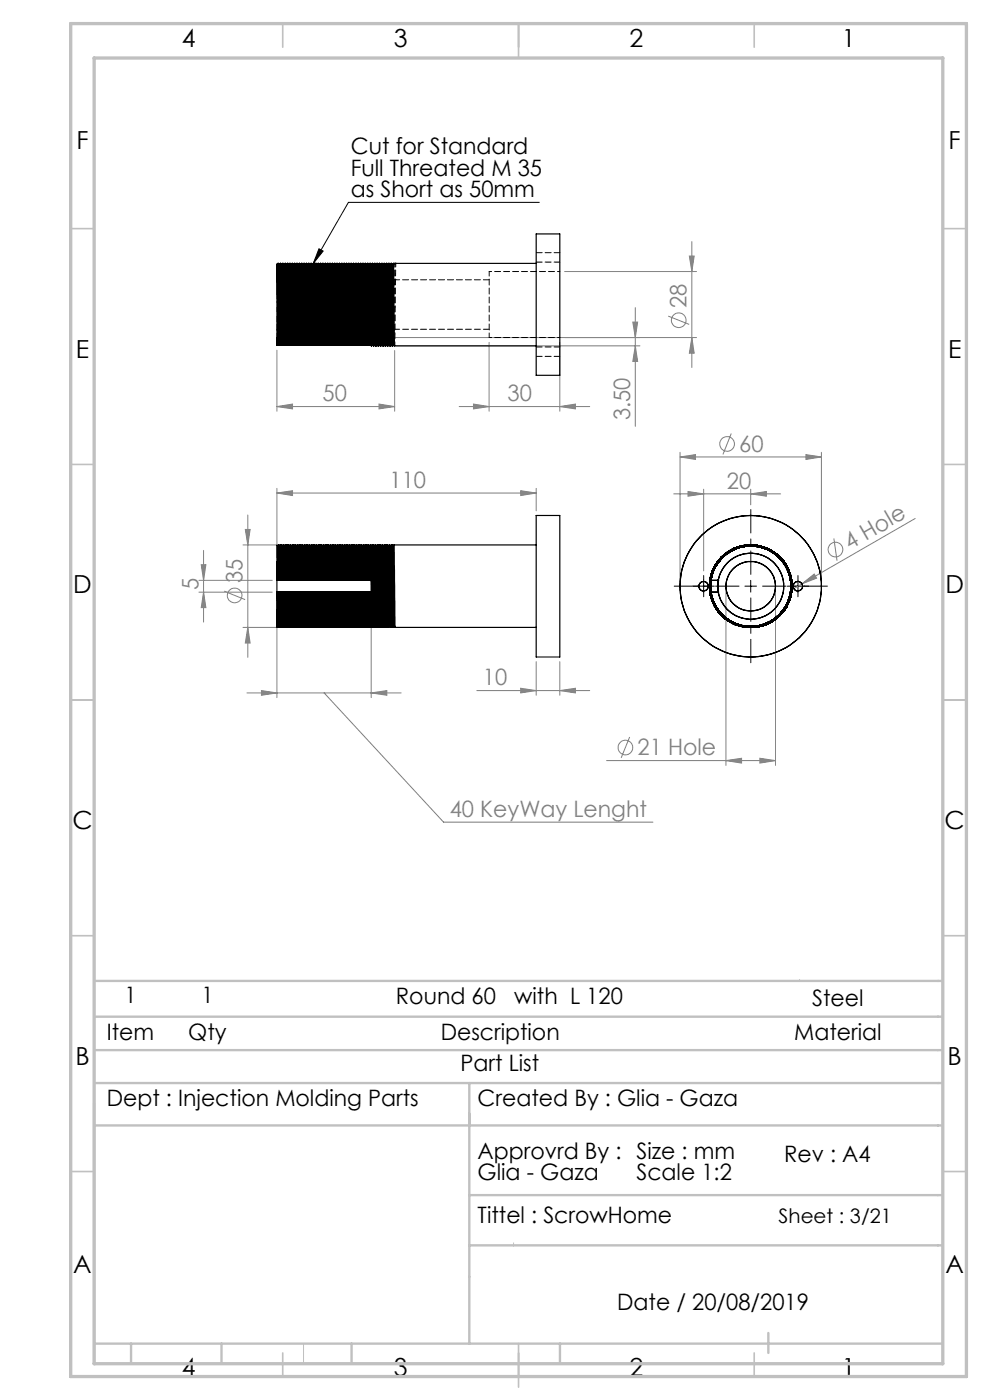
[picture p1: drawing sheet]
<svg xmlns="http://www.w3.org/2000/svg" width="210mm" height="297mm" viewBox="0 0 210 297" stroke-linecap="round" stroke-linejoin="round" font-family="sans-serif">
<g fill="none" stroke="#808080" stroke-width=".21">
<path d="M119.8 57.6h27.9M146.2 54.3h1l-.4 3.3zM146.8 51.3v26.7M58.7 74.3v12.9M79.8 71.6h67.9M79.8 73.4h55.9M83.7 74.4v12.8M103.8 72.6v14.6M118.7 72.6v14.6M134.2 68.3h1.1l-.5 3.3zM134.8 73.4l.5 3.3h-1.1zM134.8 65.3v25.1"/>
<path d="M141.7 67.1l4.5 1.7M146.8 71.6l.4 3.3h-1zM58.7 86.3l3.4-.6v1zM58.7 86.3h25M80.4 85.7l3.3 .6-3.3 .4zM97.4 86.3h27.7M100.4 85.7l3.4 .6-3.4 .4zM118.7 86.3l3.4-.6v1zM144.3 96.9l3.2-.5v1.1zM144.3 96v27.4M144.3 96.9h29.9M155.1 92l-1.7 4.4"/>
<path d="M171 96.4l3.2 .5-3.2 .6zM174.2 96v27.4M42.7 119.8h1l-.5 3.3zM43.2 116.8v15.2M51.5 115.6h31.1M52 112.3h1.1l-.5 3.3zM52.6 109.3v30.1M58.7 104.6l3.4-.5v1zM58.7 103.6v14.6M58.7 104.6h55M110.5 104.1l3.2 .5-3.2 .5zM113.7 103.6v4.8"/>
<path d="M142.9 104.8h22.7M145.9 104.3l3.4 .5-3.4 .5zM149.3 103.8v17.3M159.2 104.8l3.4-.5v1zM159.2 103.8v3.3M176.9 114.2l.7 4.8M194.1 110l-24 13.9M42.2 125.6h15.5M42.2 123.1h15.5M43.2 125.6l.5 3.3h-1zM47.6 125.4l4.4 1.8M51.5 133.1h31.3"/>
<path d="M52.6 133.1l.5 3.3h-1.1zM58.7 130.5v17.5M78.7 126.6v21.4M154 125.4v37M164.5 125.4v37M170.1 123.9l2.6-2.1 .5 .9zM170.1 123.9l-1.7 1M52.4 147h32.7M55.5 146.5l3.2 .5-3.2 .5zM68.8 147l25.3 27.4h44.4M78.7 147l3.4-.5v1zM101.1 146.5h24"/>
<path d="M110.5 146l3.2 .5-3.2 .5zM113.7 140.4v7.1M118.7 146.5l3.4-.5v1zM118.7 140.4v7.1M133.6 156.3l-1.8 4.5M128.7 161.4h35.8M154 161.4l3.3-.5v1zM161.2 160.9l3.3 .5-3.3 .5z"/>
<circle cx="144" cy="67.9" r="1.56"/>
<circle cx="154.2" cy="94.2" r="1.55"/>
<circle cx="177.2" cy="116.6" r="1.56"/>
<circle cx="49.8" cy="126.3" r="1.55"/>
<circle cx="132.7" cy="158.6" r="1.56"/>
</g>
<path d="M67.7 52.8l.8 .5-2 2.6zM114.4 42.9h-40.5l-7.4 13M148 124.4h2.5M149.3 123.1v2.5M158 124.4h2.5M159.2 123.1v2.5M168 124.4h2.5M169.3 123.1v2.5" fill="none" stroke="#000" stroke-width=".21"/>
<path d="M156.8 124.3h-13.8M159.3 121.8v-13.7M159.3 126.8v13.8M161.8 124.3h13.7" fill="none" stroke="#000" stroke-width=".21" stroke-dasharray="15.2 1.3 1.3 1.3" stroke-dashoffset="10.3"/>
<path d="M148 124.3h-1M149.3 123.1v-1M149.3 125.6v1M150.5 124.3h1M168 124.3h-1M169.3 123.1v-1M169.3 125.6v1M170.5 124.3h1" fill="none" stroke="#000" stroke-width=".21" stroke-dasharray="15.2 1.3 1.3 1.3"/>
<path d="M169.6 207.8l.2 .3M99.6 229.8v23.7M108.9 263.7v.7M64.4 285v4.3" fill="none" stroke="#c0c0c0" stroke-width=".21"/>
<g fill="none" stroke="#c0c0c0" stroke-width=".35">
<path d="M60 5v5M110 5v7.3M160 5v5M15 48.5h5M200 48.5h5M15 98.5h5M200 98.5h5M15 148.5h5M200 148.5h5M15 198.5h5M200 198.5h5M15 248.5h5"/>
<path d="M200 248.5h5M60 287v5M110 285v9.3M160 287v5"/>
</g>
<g fill="none" stroke="#c0c0c0" stroke-width=".5">
<path d="M20 215.7h180M20 208.1h180M20 229.8h180M20 234v55.3M20 238.8h180M20 222.8h180M99.6 229.8v55.2M99.6 253.5h100.4M99.6 264.2h100.4M20 285h180M27.8 285v4.3M47 285v4.3"/>
<path d="M74.6 285v4.3M118.8 285v4.3M163 282.8v4.2"/>
</g>
<path d="M15 5h190v287h-190zM20 12.3h180v277h-180z" fill="none" stroke="#c0c0c0" stroke-width=".7"/>
<path d="M67.7 52.8l.8 .5-2 2.6z" fill="#000"/>
<g fill="#808080">
<path d="M170.1 123.9l2.6-2.1 .5 .9z"/>
<path d="M118.7 146.5l3.4-.5v1zM110.5 146l3.2 .5-3.2 .5zM110.5 104.1l3.2 .5-3.2 .5zM58.7 104.6l3.4-.5v1zM80.4 85.7l3.3 .6-3.3 .4zM58.7 86.3l3.4-.6v1z"/>
<path d="M144.3 96.9l3.2-.5v1.1zM171 96.4l3.2 .5-3.2 .6zM154 161.4l3.3-.5v1zM161.2 160.9l3.3 .5-3.3 .5zM145.9 104.3l3.4 .5-3.4 .5zM159.2 104.8l3.4-.5v1zM55.5 146.5l3.2 .5-3.2 .5zM78.7 147l3.4-.5v1z"/>
<path d="M100.4 85.7l3.4 .6-3.4 .4zM118.7 86.3l3.4-.6v1z"/>
<path d="M43.2 125.6l.5 3.3h-1zM42.7 119.8h1l-.5 3.3z"/>
<path d="M134.8 73.4l.5 3.3h-1.1zM134.2 68.3h1.1l-.5 3.3z"/>
<path d="M52 112.3h1.1l-.5 3.3zM52.6 133.1l.5 3.3h-1.1z"/>
<path d="M146.2 54.3h1l-.4 3.3zM146.8 71.6l.4 3.3h-1z"/>
</g>
<g fill="none" stroke="#000" stroke-width=".25">
<path d="M58.7 56.1l.3 17M58.7 56.1v15.6M58.9 55.9l-.2 .2M58.9 55.9l.3 17.4M58.9 55.9h.2M59.1 55.9l.2 .2 .1-.2M59.1 55.9l.2 17.4M59.3 56.1l.2 17M59.4 55.9l.3 17.4M59.4 55.9h.1M59.5 55.9l.3 .2 .1-.2M59.5 55.9l.3 17.4"/>
<path d="M59.8 56.1l.2 17M59.9 55.9l.3 17.4M59.9 55.9h.1M60 55.9l.3 .2 .2-.2M60 55.9l.3 17.4 .2-.2M60.3 56.1l.2 17M60.5 55.9l.2 17.4M60.5 55.9h.1M60.5 55.9l.2 .2 .3-.2M60.5 55.9l.3 17.4 .2-.2M60.7 56.1l.3 17M61 55.9l.2 17.4"/>
<path d="M61 55.9h.1M61.1 55.9l.1 .2 .3-.2M61.1 55.9l.2 17.4M61.2 56.1l.3 17M61.5 55.9l.2 17.4M61.5 55.9h.1M61.6 55.9l.1 .2 .2-.2M61.6 55.9l.2 17.4M61.7 56.1l.3 17M61.9 55.9l.3 17.4M61.9 55.9h.2M62.1 55.9l.2 .2 .1-.2"/>
<path d="M62.1 55.9l.2 17.4M62.3 56.1l.2 17M62.4 55.9l.3 17.4M62.4 55.9h.1M62.5 55.9l.3 .2 .1-.2M62.5 55.9l.3 17.4 .2-.2M62.8 56.1l.2 17M62.9 55.9l.3 17.4M62.9 55.9h.1M63 55.9l.3 .2 .2-.2M63 55.9l.3 17.4 .2-.2M63.3 56.1l.2 17"/>
<path d="M63.5 55.9l.2 17.4M63.5 55.9h.1M63.5 55.9l.2 .2 .3-.2M63.5 55.9l.3 17.4M63.7 56.1l.3 17M64 55.9l.2 17.4M64 55.9h.1M64.1 55.9l.1 .2 .3-.2M64.1 55.9l.2 17.4 .2-.2M64.2 56.1l.3 17M64.5 55.9l.2 17.4M64.5 55.9h.1"/>
<path d="M64.6 55.9l.1 .2 .2-.2M64.6 55.9l.2 17.4M64.7 56.1l.3 17M64.9 55.9l.3 17.4M64.9 55.9h.2M65.1 55.9l.2 .2 .1-.2M65.1 55.9l.2 17.4M65.3 56.1l.2 17M65.4 55.9l.3 17.4M65.4 55.9h.1M65.5 55.9l.3 .2 .1-.2M65.5 55.9l.3 17.4"/>
<path d="M65.8 56.1l.2 17M65.9 55.9l.3 17.4M65.9 55.9h.1M66 55.9l.3 .2 .2-.2M66 55.9l.3 17.4 .2-.2M66.3 56.1l.2 17M66.5 55.9l.2 17.4M66.5 55.9h.1M66.6 55.9l.1 .2 .3-.2M66.6 55.9l.2 17.4 .2-.2M66.7 56.1l.3 17M67 55.9l.2 17.4"/>
<path d="M67 55.9h.1M67.1 55.9l.1 .2 .3-.2M67.1 55.9l.2 17.4M67.2 56.1l.3 17M67.5 55.9l.2 17.4M67.5 55.9h.1M67.6 55.9l.2 .2 .1-.2M67.6 55.9l.2 17.4M67.8 56.1l.2 17M67.9 55.9l.3 17.4M67.9 55.9h.2M68.1 55.9l.2 .2 .1-.2"/>
<path d="M68.1 55.9l.2 17.4M68.3 56.1l.2 17M68.4 55.9l.3 17.4M68.4 55.9h.1M68.5 55.9l.3 .2 .2-.2M68.5 55.9l.3 17.4 .2-.2M68.8 56.1l.2 17M69 55.9l.2 17.4M69 55.9h.1M69 55.9l.3 .2 .2-.2M69 55.9l.3 17.4M69.3 56.1l.2 17"/>
<path d="M69.5 55.9l.2 17.4M69.5 55.9h.1M69.6 55.9l.1 .2 .3-.2M69.6 55.9l.2 17.4 .2-.2M69.7 56.1l.3 17M70 55.9l.2 17.4M70 55.9h.1M70.1 55.9l.1 .2 .2-.2M70.1 55.9l.2 17.4 .2-.2M70.2 56.1l.3 17M70.4 55.9l.3 17.4M70.4 55.9h.2"/>
<path d="M70.6 55.9l.2 .2 .1-.2M70.6 55.9l.2 17.4M70.8 56.1l.2 17M70.9 55.9l.3 17.4M70.9 55.9h.1M71 55.9l.3 .2 .1-.2M71 55.9l.3 17.4M71.3 56.1l.2 17M71.4 55.9l.3 17.4M71.4 55.9h.1M71.5 55.9l.3 .2 .2-.2M71.5 55.9l.3 17.4"/>
<path d="M71.8 56.1l.2 17M72 55.9l.2 17.4M72 55.9h.1M72 55.9l.2 .2 .3-.2M72 55.9l.3 17.4 .2-.2M72.2 56.1l.3 17M72.5 55.9l.2 17.4M72.5 55.9h.1M72.6 55.9l.1 .2 .3-.2M72.6 55.9l.2 17.4 .2-.2M72.7 56.1l.3 17M73 55.9l.2 17.4"/>
<path d="M73 55.9h.1M73.1 55.9l.1 .2 .2-.2M73.1 55.9l.2 17.4M73.2 56.1l.3 17M73.4 55.9l.3 17.4M73.4 55.9h.2M73.6 55.9l.2 .2 .1-.2M73.6 55.9l.2 17.4M73.8 56.1l.2 17M73.9 55.9l.3 17.4M73.9 55.9h.1M74 55.9l.3 .2 .1-.2"/>
<path d="M74 55.9l.3 17.4M74.3 56.1l.2 17M74.4 55.9l.3 17.4M74.4 55.9h.1M74.5 55.9l.3 .2 .2-.2M74.5 55.9l.3 17.4 .2-.2M74.8 56.1l.2 17M75 55.9l.2 17.4M75 55.9h.1M75 55.9l.2 .2 .3-.2M75 55.9l.3 17.4M75.2 56.1l.3 17"/>
<path d="M75.5 55.9l.2 17.4M75.5 55.9h.1M75.6 55.9l.1 .2 .3-.2M75.6 55.9l.2 17.4 .2-.2M75.7 56.1l.3 17M76 55.9l.2 17.4M76 55.9h.1M76.1 55.9l.1 .2 .2-.2M76.1 55.9l.2 17.4M76.2 56.1l.3 17M76.4 55.9l.3 17.4M76.4 55.9h.2"/>
<path d="M76.6 55.9l.2 .2 .1-.2M76.6 55.9l.2 17.4M76.8 56.1l.2 17M76.9 55.9l.3 17.4M76.9 55.9h.1M77 55.9l.3 .2 .1-.2M77 55.9l.3 17.4M77.3 56.1l.2 17M77.4 55.9l.3 17.4M77.4 55.9h.1M77.5 55.9l.3 .2 .2-.2M77.5 55.9l.3 17.4 .2-.2"/>
<path d="M77.8 56.1l.2 17M78 55.9l.2 17.4M78 55.9h.1M78 55.9l.2 .2 .3-.2M78.1 55.9l.2 17.4 .2-.2M78.2 56.1l.3 17M78.5 55.9l.2 17.4M78.5 55.9h.1M78.6 55.9l.1 .2 .3-.2M78.6 55.9l.2 17.5M78.7 56.1l.3 17.1M79 55.9l.2 17.5"/>
<path d="M79 55.9h.1M79.1 55.9l.2 .2M79.1 55.9l.2 17.5M79.3 56.1l.2 17.1M79.4 55.9l-.2 .2M79.4 55.9l.3 17.5M79.4 55.9h.2M79.6 55.9l.2 .2 .1-.2M79.6 55.9l.2 17.5M79.8 56.1l.2 17.1M79.9 55.9l.3 17.5M79.9 55.9h.1"/>
<path d="M80 55.9l.3 .2 .1-.2M80 55.9l.3 17.5M80.3 56.1l.2 17.1M80.4 55.9l.3 17.5M80.5 55.9h.1M80.5 55.9l.3 .2 .2-.2M80.5 55.9l.3 17.5M80.8 56.1l.2 17.1M81 55.9l.2 17.5M81 55.9h.1M81.1 55.9l.1 .2 .3-.2M81.1 55.9l.2 17.5"/>
<path d="M81.2 56.1l.3 17.1M81.5 55.9l.2 17.5M81.5 55.9h.1M81.6 55.9l.1 .2 .3-.2M81.6 55.9l.2 17.5M81.7 56.1l.3 17.1M82 55.9l.2 17.5M82 55.9h.1M82.1 55.9l.2 .2 .1-.2M82.1 55.9l.2 17.5M82.3 56.1l.2 17.1M82.4 55.9l.3 17.5"/>
<path d="M82.4 55.9h.1M82.5 55.9l.3 .2 .1-.2M82.5 55.9l.3 17.5M82.8 56.1l.2 17.1M82.9 55.9l.3 17.5M82.9 55.9h.1M83 55.9l.3 .2 .2-.2M83 55.9l.3 17.5M83.3 56.1l.2 17.1M83.5 55.9l.2 17.5M83.5 55.9h30.2M113.7 49.6h5v30h-5z"/>
<path d="M58.7 71.7l.1 1.6M58.7 71.7v1.6M59 73.1l.2 .2M59 73.1l-.3 .2M59 73.1l-.2 .2M59.2 73.3h.1M59.5 73.1l.2 .2M59.5 73.1l-.2 .2M59.7 73.3h.1M60 73.1l.2 .2M60 73.1l-.2 .2M60.5 73.1l.2 .2"/>
<path d="M60.5 73.1l-.3 .2M61 73.1l.2 .2M61 73.1l-.3 .2M61.2 73.3h.1M61.5 73.1l.2 .2M61.5 73.1l-.2 .2M61.7 73.3h.1M62 73.1l.2 .2M62 73.1l-.2 .2M62.2 73.3h.1M62.5 73.1l.2 .2M62.5 73.1l-.2 .2"/>
<path d="M63 73.1l.2 .2M63 73.1l-.3 .2M63.5 73.1l.2 .2M63.5 73.1l-.3 .2M63.7 73.3h.1M64 73.1l.2 .2M64 73.1l-.2 .2M64.5 73.1l.2 .2M64.5 73.1l-.3 .2M64.7 73.3h.1M65 73.1l.2 .2M65 73.1l-.2 .2"/>
<path d="M65.2 73.3h.1M65.5 73.1l.2 .2M65.5 73.1l-.2 .2M65.7 73.3h.1M66 73.1l.2 .2M66 73.1l-.2 .2M66.5 73.1l.2 .2M66.5 73.1l-.3 .2M67 73.1l.2 .2M67 73.1l-.3 .2M67.2 73.3h.1M67.5 73.1l.2 .2"/>
<path d="M67.5 73.1l-.2 .2M67.7 73.3h.1M68 73.1l.2 .2M68 73.1l-.2 .2M68.2 73.3h.1M68.5 73.1l.2 .2M68.5 73.1l-.2 .2M69 73.1l.2 .2M69 73.1l-.3 .2M69.2 73.3h.1M69.5 73.1l.2 .2M69.5 73.1l-.2 .2"/>
<path d="M70 73.1l.2 .2M70 73.1l-.3 .2M70.5 73.1l.2 .2M70.5 73.1l-.3 .2M70.7 73.3h.1M71 73.1l.2 .2M71 73.1l-.2 .2M71.2 73.3h.1M71.5 73.1l.2 .2M71.5 73.1l-.2 .2M71.7 73.3h.1M72 73.1l.2 .2"/>
<path d="M72 73.1l-.2 .2M72.5 73.1l.2 .2M72.5 73.1l-.3 .2M73 73.1l.2 .2M73 73.1l-.3 .2M73.2 73.3h.1M73.5 73.1l.2 .2M73.5 73.1l-.2 .2M73.7 73.3h.1M74 73.1l.2 .2M74 73.1l-.2 .2M74.2 73.3h.1"/>
<path d="M74.5 73.1l.2 .2M74.5 73.1l-.2 .2M75 73.1l.2 .2M75 73.1l-.3 .2M75.2 73.3h.1M75.5 73.1l.2 .2M75.5 73.1l-.2 .2M76 73.1l.2 .2M76 73.1l-.3 .2M76.2 73.3h.1M76.5 73.1l.2 .2M76.5 73.1l-.2 .2"/>
<path d="M76.7 73.3h.1M77 73.1l.2 .2M77 73.1l-.2 .2M77.2 73.3h.1M77.5 73.1l.2 .2M77.5 73.1l-.2 .2M78 73.1l.2 .2M78 73.1l-.3 .2M78.5 73.1l.2 .2M78.5 73.1l-.3 .2M78.7 73.3l.1 .1M79 73.2l.2 .2"/>
<path d="M79 73.2l-.2 .2M79.2 73.4h.1M79.5 73.2l.2 .2M79.5 73.2l-.2 .2M79.7 73.4h.1M80 73.2l.2 .2M80 73.2l-.2 .2M80.2 73.4h.1M80.5 73.2l.2 .2M80.5 73.2l-.2 .2M80.7 73.4h.1M81 73.2l.2 .2"/>
<path d="M81 73.2l-.2 .2M81.2 73.4h.1M81.5 73.2l.2 .2M81.5 73.2l-.2 .2M81.7 73.4h.1M82 73.2l.2 .2M82 73.2l-.2 .2M82.2 73.4h.1M82.5 73.2l.2 .2M82.5 73.2l-.2 .2M82.7 73.4h.1M83 73.2l.2 .2"/>
<path d="M83 73.2l-.2 .2M83.2 73.4h.1M83.5 73.2l.2 .2M83.5 73.2l-.2 .2M83.7 73.4h30M58.7 119.2l.1 3.9M58.7 119.2v3.9M58.9 115.8l-.2-.1v3.5M58.9 115.8l.1 7.3M59.1 115.6l-.2 .2M59.1 115.6l.1 7.5M59.1 115.6h.1"/>
<path d="M59.2 115.6l.2 .2M59.2 115.6l.1 7.5M59.4 115.8l.1 7.3M59.6 115.6l-.2 .2M59.6 115.6l.1 7.5M59.6 115.6h.1M59.7 115.6l.2 .2M59.7 115.6l.1 7.5M59.9 115.8l.1 7.3M60.1 115.6l-.2 .2M60.1 115.6l.1 7.5M60.1 115.6h.1"/>
<path d="M60.2 115.6l.2 .2M60.2 115.6l.1 7.5M60.4 115.8l.1 7.3M60.6 115.6l-.2 .2M60.6 115.6l.1 7.5M60.6 115.6h.1M60.7 115.6l.2 .2M60.7 115.6l.1 7.5M60.9 115.8l.1 7.3M61.1 115.6l-.2 .2M61.1 115.6l.1 7.5M61.1 115.6h.1"/>
<path d="M61.2 115.6l.2 .2M61.2 115.6l.1 7.5M61.4 115.8l.1 7.3M61.6 115.6l-.2 .2M61.6 115.6l.1 7.5M61.6 115.6h.1M61.7 115.6l.2 .2M61.7 115.6l.1 7.5M61.9 115.8l.1 7.3M62.1 115.6l.3 .2M62.1 115.6l-.2 .2M62.1 115.6l.1 7.5"/>
<path d="M62.2 115.6l.1 7.5M62.4 115.8l.1 7.3M62.6 115.6l-.2 .2M62.6 115.6l.1 7.5M62.6 115.6h.1M62.7 115.6l.2 .2M62.7 115.6l.1 7.5M62.9 115.8l.1 7.3M63.1 115.6l-.2 .2M63.1 115.6l.1 7.5M63.1 115.6h.1M63.2 115.6l.2 .2"/>
<path d="M63.2 115.6l.1 7.5M63.4 115.8l.1 7.3M63.6 115.6l-.2 .2M63.6 115.6l.1 7.5M63.6 115.6h.1M63.7 115.6l.2 .2M63.7 115.6l.1 7.5M63.9 115.8l.1 7.3M64.1 115.6l-.2 .2M64.1 115.6l.1 7.5M64.1 115.6h.1M64.2 115.6l.2 .2"/>
<path d="M64.2 115.6l.1 7.5M64.4 115.8l.1 7.3M64.6 115.6l-.2 .2M64.7 115.6l.2 .2M64.7 115.6l.1 7.5M64.7 115.6v7.5M64.9 115.8l.1 7.3M65.1 115.6l-.2 .2M65.1 115.6l.1 7.5M65.1 115.6h.1M65.2 115.6l.2 .2M65.2 115.6l.1 7.5"/>
<path d="M65.4 115.8l.1 7.3M65.6 115.6l-.2 .2M65.6 115.6l.1 7.5M65.6 115.6h.1M65.7 115.6l.2 .2M65.7 115.6l.1 7.5M65.9 115.8l.1 7.3M66.1 115.6l-.2 .2M66.1 115.6l.1 7.5M66.1 115.6h.1M66.2 115.6l.2 .2M66.2 115.6l.1 7.5"/>
<path d="M66.4 115.8l.1 7.3M66.6 115.6l-.2 .2M66.6 115.6l.1 7.5M66.6 115.6h.1M66.7 115.6l.2 .2M66.7 115.6l.1 7.5M66.9 115.8l.1 7.3M67.1 115.6l-.2 .2M67.1 115.6l.1 7.5M67.1 115.6h.1M67.2 115.6l.2 .2M67.2 115.6l.1 7.5"/>
<path d="M67.4 115.8l.1 7.3M67.6 115.6l-.2 .2M67.6 115.6l.1 7.5M67.6 115.6h.1M67.7 115.6l.2 .2M67.7 115.6l.1 7.5M67.9 115.8l.1 7.3M68.1 115.6l-.2 .2M68.1 115.6l.1 7.5M68.1 115.6h.1M68.2 115.6l.2 .2M68.2 115.6l.1 7.5"/>
<path d="M68.4 115.8l.1 7.3M68.6 115.6l-.2 .2M68.6 115.6l.1 7.5M68.6 115.6h.1M68.7 115.6l.2 .2M68.7 115.6l.1 7.5M68.9 115.8l.1 7.3M69.1 115.6l-.2 .2M69.1 115.6l.1 7.5M69.1 115.6h.1M69.2 115.6l.2 .2M69.2 115.6l.1 7.5"/>
<path d="M69.4 115.8l.1 7.3M69.6 115.6l-.2 .2M69.6 115.6l.1 7.5M69.6 115.6h.1M69.7 115.6l.2 .2M69.7 115.6l.1 7.5M69.9 115.8l.1 7.3M70.1 115.6l-.2 .2M70.1 115.6l.1 7.5M70.1 115.6h.1M70.2 115.6l.2 .2M70.2 115.6l.1 7.5"/>
<path d="M70.4 115.8l.1 7.3M70.6 115.6l-.2 .2M70.6 115.6l.1 7.5M70.6 115.6h.1M70.7 115.6l.2 .2M70.7 115.6l.1 7.5M70.9 115.8l.1 7.3M71.1 115.6l-.2 .2M71.1 115.6l.1 7.5M71.1 115.6h.1M71.2 115.6l.2 .2M71.2 115.6l.1 7.5"/>
<path d="M71.4 115.8l.1 7.3M71.6 115.6l-.2 .2M71.6 115.6l.1 7.5M71.6 115.6h.1M71.7 115.6l.2 .2M71.7 115.6l.1 7.5M71.9 115.8l.1 7.3M72.1 115.6l-.2 .2M72.1 115.6l.1 7.5M72.1 115.6h.1M72.2 115.6l.2 .2M72.2 115.6l.1 7.5"/>
<path d="M72.4 115.8l.1 7.3M72.6 115.6l-.2 .2M72.6 115.6l.1 7.5M72.6 115.6h.1M72.7 115.6l.2 .2M72.7 115.6l.1 7.5M72.9 115.8l.1 7.3M73.1 115.6l-.2 .2M73.1 115.6l.1 7.5M73.1 115.6h.1M73.2 115.6l.2 .2M73.2 115.6l.1 7.5"/>
<path d="M73.4 115.8l.1 7.3M73.6 115.6l-.2 .2M73.6 115.6l.1 7.5M73.6 115.6h.1M73.7 115.6l.2 .2M73.7 115.6l.1 7.5M73.9 115.8l.1 7.3M74.1 115.6l-.2 .2M74.1 115.6l.1 7.5M74.1 115.6h.1M74.2 115.6l.2 .2M74.2 115.6l.1 7.5"/>
<path d="M74.4 115.8l.1 7.3M74.6 115.6l-.2 .2M74.6 115.6l.1 7.5M74.6 115.6h.1M74.7 115.6l.2 .2M74.7 115.6l.1 7.5M74.9 115.8l.1 7.3M75.1 115.6l-.2 .2M75.1 115.6l.1 7.5M75.1 115.6h.1M75.2 115.6l.2 .2M75.2 115.6l.1 7.5"/>
<path d="M75.4 115.8l.1 7.3M75.6 115.6l-.2 .2M75.6 115.6l.1 7.5M75.6 115.6h.1M75.7 115.6l.2 .2M75.7 115.6l.1 7.5M75.9 115.8l.1 7.3M76.1 115.6l-.2 .2M76.1 115.6l.1 7.5M76.1 115.6h.1M76.2 115.6l.2 .2M76.2 115.6l.1 7.5"/>
<path d="M76.4 115.8l.1 7.3M76.6 115.6l-.2 .2M76.6 115.6l.1 7.5M76.6 115.6h.1M76.7 115.6l.2 .2M76.7 115.6l.1 7.5M76.9 115.8l.1 7.3M77.1 115.6l-.2 .2M77.1 115.6l.1 7.5M77.1 115.6h.1M77.2 115.6l.2 .2M77.2 115.6l.1 7.5"/>
<path d="M77.4 115.8l.1 7.3M77.6 115.6l-.2 .2M77.6 115.6l.1 7.5M77.6 115.6h.1M77.7 115.6l.2 .2M77.7 115.6l.1 7.5M77.9 115.8l.1 7.3M78.1 115.6l-.2 .2M78.1 115.6l.1 7.5M78.1 115.6h.1M78.2 115.6l.2 .2M78.2 115.6l.1 7.5"/>
<path d="M78.4 115.8l.1 7.3M78.6 115.6l-.2 .2M78.6 115.6l.1 7.5M78.6 115.6h.1M78.7 115.6l.2 .2M78.7 115.6l.2 17.5M78.9 115.8l.2 17.1M79.1 115.6l-.2 .2M79.1 115.6l.2 17.5M79.1 115.6h.1M79.2 115.6l.2 .2M79.2 115.6l.2 17.5"/>
<path d="M79.4 115.8l.2 17.1M79.6 115.6l-.2 .2M79.6 115.6l.2 17.5M79.6 115.6h.1M79.7 115.6l.2 .2M79.7 115.6l.2 17.5M79.9 115.8l.2 17.1M80.1 115.6l-.2 .2M80.1 115.6l.2 17.5M80.1 115.6h.1M80.2 115.6l.2 .2M80.2 115.6l.2 17.5"/>
<path d="M80.4 115.8l.2 17.1M80.6 115.6l-.2 .2M80.6 115.6l.2 17.5M80.6 115.6h.1M80.7 115.6l.2 .2M80.7 115.6l.2 17.5M80.9 115.8l.2 17.1M81.1 115.6l-.2 .2M81.1 115.6l.2 17.5M81.1 115.6h.1M81.2 115.6l.2 .2M81.2 115.6l.2 17.5"/>
<path d="M81.4 115.8l.2 17.1M81.6 115.6l-.2 .2M81.6 115.6l.2 17.5M81.6 115.6h.1M81.7 115.6l.2 .2M81.7 115.6l.2 17.5M81.9 115.8l.2 17.1M82.1 115.6l-.2 .2M82.1 115.6l.2 17.5M82.1 115.6h.1M82.2 115.6l.2 .2M82.2 115.6l.1 17.5"/>
<path d="M82.4 115.8l.2 17.1M82.6 115.6l-.2 .2M82.6 115.6l.2 17.5M82.6 115.6h.1M82.7 115.6l.2 .2M82.7 115.6l.2 17.5M82.9 115.8l.2 17.1M83.1 115.6l-.2 .2M83.1 115.6l.2 17.5M83.1 115.6h.1M83.2 115.6l.2 .2M83.2 115.6l.2 17.5"/>
<path d="M83.4 115.8l.2 17.1M83.6 115.6l-.2 .2M83.6 115.6l.2 17.5M83.6 115.6h30.1M113.7 109.4h5v30h-5zM152.2 119.2a8.7 8.7 0 0 0-1.6 3.9M152.2 119.2a8.6 8.6 0 0 1 9.6-3.1 8.6 8.6 0 0 1 6 8.3M58.7 129.5l.1 3.6M58.7 125.6v3.9M58.7 123.1h.1M58.7 125.6h.1M58.7 123.1v2.5"/>
<path d="M58.8 123.1h.2M58.8 125.6h.2M58.8 125.6l.1 7.5M58.8 133.1h.1M59 123.1h.2M59 125.6h.2M59 125.6l.1 7.3M59.1 132.9l.2 .2M59.1 132.9l-.2 .2M59.2 125.6l.1 7.5M59.2 123.1h.1M59.2 125.6h.1"/>
<path d="M59.3 123.1h.2M59.3 125.6h.2M59.3 125.6l.1 7.5M59.3 133.1h.1M59.5 123.1h.2M59.5 125.6l.1 7.3M59.5 125.6h.2M59.6 132.9l-.2 .2M59.6 132.9l.2 .2M59.7 123.1h.1M59.7 125.6l.1 7.5M59.7 125.6h.1"/>
<path d="M59.8 123.1h.2M59.8 125.6h.2M59.8 125.6l.1 7.5M59.8 133.1h.1M60 125.6l.1 7.3M60 125.6h.2M60 123.1h.2M60.1 132.9l-.2 .2M60.1 132.9l.2 .2M60.2 123.1h.1M60.2 125.6l.1 7.5M60.2 125.6h.1"/>
<path d="M60.3 123.1h.2M60.3 125.6h.2M60.3 125.6l.1 7.5M60.3 133.1h.1M60.5 125.6l.1 7.3M60.5 123.1h.2M60.5 125.6h.2M60.6 132.9l-.2 .2M60.6 132.9l.2 .2M60.7 123.1h.1M60.7 125.6l.1 7.5M60.7 125.6h.1"/>
<path d="M60.8 123.1h.2M60.8 125.6h.2M60.8 125.6l.1 7.5M60.8 133.1h.1M61 125.6l.1 7.3M61 123.1h.2M61 125.6h.2M61.1 132.9l-.2 .2M61.1 132.9l.2 .2M61.2 125.6l.1 7.5M61.2 123.1h.1M61.2 125.6h.1"/>
<path d="M61.3 123.1h.2M61.3 125.6h.2M61.3 125.6l.1 7.5M61.3 133.1h.1M61.5 123.1h.2M61.5 125.6l.1 7.3M61.5 125.6h.2M61.6 132.9l-.2 .2M61.6 132.9l.2 .2M61.7 125.6l.1 7.5M61.7 123.1h.1M61.7 125.6h.1"/>
<path d="M61.8 123.1h.2M61.8 125.6h.2M61.8 125.6l.1 7.5M61.8 133.1h.1M62 123.1h.2M62 125.6l.1 7.3M62 125.6h.2M62.1 132.9l-.2 .2M62.1 132.9l.2 .2M62.2 123.1h.1M62.2 125.6l.1 7.5M62.2 125.6h.1"/>
<path d="M62.3 123.1h.2M62.3 125.6h.2M62.3 125.6l.1 7.5M62.3 133.1h.1M62.5 123.1h.2M62.5 125.6l.1 7.3M62.5 125.6h.2M62.6 132.9l-.2 .2M62.6 132.9l.2 .2M62.7 123.1h.1M62.7 125.6l.1 7.5M62.7 125.6h.1"/>
<path d="M62.8 123.1h.2M62.8 125.6h.2M62.8 125.6l.1 7.5M62.8 133.1h.1M63 125.6l.1 7.3M63 123.1h.2M63 125.6h.2M63.1 132.9l-.2 .2M63.1 132.9l.2 .2M63.2 123.1h.1M63.2 125.6l.1 7.5M63.2 125.6h.1"/>
<path d="M63.3 123.1h.2M63.3 125.6h.2M63.3 125.6l.1 7.5M63.3 133.1h.1M63.5 125.6l.1 7.3M63.5 123.1h.2M63.5 125.6h.2M63.6 132.9l-.2 .2M63.6 132.9l.2 .2M63.7 123.1h.1M63.7 125.6l.1 7.5M63.7 125.6h.1"/>
<path d="M63.8 123.1h.2M63.8 125.6h.2M63.8 125.6l.1 7.5M63.8 133.1h.1M64 123.1h.2M64 125.6l.1 7.3M64 125.6h.2M64.1 132.9l-.2 .2M64.1 132.9l.2 .2M64.2 125.6l.1 7.5M64.2 123.1h.1M64.2 125.6h.1"/>
<path d="M64.3 123.1h.2M64.3 125.6h.2M64.3 125.6l.1 7.5M64.3 133.1h.1M64.5 123.1h.2M64.5 125.6l.1 7.3M64.5 125.6h.2M64.6 132.9l-.2 .2M64.6 132.9l.2 .2M64.7 125.6l.1 7.5M64.7 123.1h.1M64.7 125.6h.1"/>
<path d="M64.8 123.1h.2M64.8 125.6h.2M64.8 125.6l.1 7.5M64.8 133.1h.1M65 123.1h.2M65 125.6l.1 7.3M65 125.6h.2M65.1 132.9l-.2 .2M65.1 132.9l.2 .2M65.2 123.1h.1M65.2 125.6l.1 7.5M65.2 125.6h.1"/>
<path d="M65.3 123.1h.2M65.3 125.6h.2M65.3 125.6l.1 7.5M65.3 133.1h.1M65.5 123.1h.2M65.5 125.6l.1 7.3M65.5 125.6h.2M65.6 132.9l-.2 .2M65.6 132.9l.2 .2M65.7 123.1h.1M65.7 125.6l.1 7.5M65.7 125.6h.1"/>
<path d="M65.8 123.1h.2M65.8 125.6h.2M65.8 125.6l.1 7.5M65.8 133.1h.1M66 125.6l.1 7.3M66 125.6h.2M66 123.1h.2M66.1 132.9l-.2 .2M66.1 132.9l.2 .2M66.2 123.1h.1M66.2 125.6l.1 7.5M66.2 125.6h.1"/>
<path d="M66.3 123.1h.2M66.3 125.6h.2M66.3 125.6l.1 7.5M66.3 133.1h.1M66.5 125.6l.1 7.3M66.5 123.1h.2M66.5 125.6h.2M66.6 132.9l-.2 .2M66.6 132.9l.2 .2M66.7 123.1h.1M66.7 125.6l.1 7.5M66.7 125.6h.1"/>
<path d="M66.8 123.1h.2M66.8 125.6h.2M66.8 125.6l.1 7.5M66.8 133.1h.1M67 123.1h.2M67 125.6l.1 7.3M67 125.6h.2M67.1 132.9l-.2 .2M67.1 132.9l.2 .2M67.2 125.6l.1 7.5M67.2 123.1h.1M67.2 125.6h.1"/>
<path d="M67.3 123.1h.2M67.3 125.6h.2M67.3 125.6l.1 7.5M67.3 133.1h.1M67.5 123.1h.2M67.5 125.6l.1 7.3M67.5 125.6h.2M67.6 132.9l-.2 .2M67.6 132.9l.2 .2M67.7 125.6l.1 7.5M67.7 123.1h.1M67.7 125.6h.1"/>
<path d="M67.8 123.1h.2M67.8 125.6h.2M67.8 125.6l.1 7.5M67.8 133.1h.1M68 123.1h.2M68 125.6l.1 7.3M68 125.6h.2M68.1 132.9l-.2 .2M68.1 132.9l.2 .2M68.2 123.1h.1M68.2 125.6l.1 7.5M68.2 125.6h.1"/>
<path d="M68.3 123.1h.2M68.3 125.6h.2M68.3 125.6l.1 7.5M68.3 133.1h.1M68.5 123.1h.2M68.5 125.6l.1 7.3M68.5 125.6h.2M68.6 132.9l-.2 .2M68.6 132.9l.2 .2M68.7 123.1h.1M68.7 125.6l.1 7.5M68.7 125.6h.1"/>
<path d="M68.8 123.1h.2M68.8 125.6h.2M68.8 125.6l.1 7.5M68.8 133.1h.1M69 125.6l.1 7.3M69 123.1h.2M69 125.6h.2M69.1 132.9l-.2 .2M69.1 132.9l.2 .2M69.2 123.1h.1M69.2 125.6l.1 7.5M69.2 125.6h.1"/>
<path d="M69.3 123.1h.2M69.3 125.6h.2M69.3 125.6l.1 7.5M69.3 133.1h.1M69.5 125.6l.1 7.3M69.5 123.1h.2M69.5 125.6h.2M69.6 132.9l-.2 .2M69.6 132.9l.2 .2M69.7 123.1h.1M69.7 125.6l.1 7.5M69.7 125.6h.1"/>
<path d="M69.8 123.1h.2M69.8 125.6h.2M69.8 125.6l.1 7.5M69.8 133.1h.1M70 123.1h.2M70 125.6l.1 7.3M70 125.6h.2M70.1 132.9l-.2 .2M70.1 132.9l.2 .2M70.2 125.6l.1 7.5M70.2 123.1h.1M70.2 125.6h.1"/>
<path d="M70.3 123.1h.2M70.3 125.6h.2M70.3 125.6l.1 7.5M70.3 133.1h.1M70.5 123.1h.2M70.5 125.6l.1 7.3M70.5 125.6h.2M70.6 132.9l-.2 .2M70.6 132.9l.2 .2M70.7 125.6l.1 7.5M70.7 123.1h.1M70.7 125.6h.1"/>
<path d="M70.8 123.1h.2M70.8 125.6h.2M70.8 125.6l.1 7.5M70.8 133.1h.1M71 123.1h.2M71 125.6l.1 7.3M71 125.6h.2M71.1 132.9l-.2 .2M71.1 132.9l.2 .2M71.2 123.1h.1M71.2 125.6l.1 7.5M71.2 125.6h.1"/>
<path d="M71.3 123.1h.2M71.3 125.6h.2M71.3 125.6l.1 7.5M71.3 133.1h.1M71.5 123.1h.2M71.5 125.6l.1 7.3M71.5 125.6h.2M71.6 132.9l-.2 .2M71.6 132.9l.2 .2M71.7 123.1h.1M71.7 125.6l.1 7.5M71.7 125.6h.1"/>
<path d="M71.8 123.1h.2M71.8 125.6h.2M71.8 125.6l.1 7.5M71.8 133.1h.1M72 125.6l.1 7.3M72 123.1h.2M72 125.6h.2M72.1 132.9l-.2 .2M72.1 132.9l.2 .2M72.2 123.1h.1M72.2 125.6l.1 7.5M72.2 125.6h.1"/>
<path d="M72.3 123.1h.2M72.3 125.6h.2M72.3 125.6l.1 7.5M72.3 133.1h.1M72.5 125.6l.1 7.3M72.5 123.1h.2M72.5 125.6h.2M72.6 132.9l-.2 .2M72.6 132.9l.2 .2M72.7 125.6l.1 7.5M72.7 123.1h.1M72.7 125.6h.1"/>
<path d="M72.8 123.1h.2M72.8 125.6h.2M72.8 125.6l.1 7.5M72.8 133.1h.1M73 123.1h.2M73 125.6l.1 7.3M73 125.6h.2M73.1 132.9l-.2 .2M73.1 132.9l.2 .2M73.2 125.6l.1 7.5M73.2 123.1h.1M73.2 125.6h.1"/>
<path d="M73.3 123.1h.2M73.3 125.6h.2M73.3 125.6l.1 7.5M73.3 133.1h.1M73.5 123.1h.2M73.5 125.6l.1 7.3M73.5 125.6h.2M73.6 132.9l-.2 .2M73.6 132.9l.2 .2M73.7 125.6l.1 7.5M73.7 123.1h.1M73.7 125.6h.1"/>
<path d="M73.8 123.1h.2M73.8 125.6h.2M73.8 125.6l.1 7.5M73.8 133.1h.1M74 123.1h.2M74 125.6l.1 7.3M74 125.6h.2M74.1 132.9l-.2 .2M74.1 132.9l.2 .2M74.2 123.1h.1M74.2 125.6l.1 7.5M74.2 125.6h.1"/>
<path d="M74.3 123.1h.2M74.3 125.6h.2M74.3 125.6l.1 7.5M74.3 133.1h.1M74.5 125.6l.1 7.3M74.5 123.1h.2M74.5 125.6h.2M74.6 132.9l-.2 .2M74.6 132.9l.2 .2M74.7 123.1h.1M74.7 125.6l.1 7.5M74.7 125.6h.1"/>
<path d="M74.8 123.1h.2M74.8 125.6h.2M74.8 125.6l.1 7.5M74.8 133.1h.1M75 125.6l.1 7.3M75 123.1h.2M75 125.6h.2M75.1 132.9l-.2 .2M75.1 132.9l.2 .2M75.2 123.1h.1M75.2 125.6l.1 7.5M75.2 125.6h.1"/>
<path d="M75.3 123.1h.2M75.3 125.6h.2M75.3 125.6l.1 7.5M75.3 133.1h.1M75.5 123.1h.2M75.5 125.6l.1 7.3M75.5 125.6h.2M75.6 132.9l-.2 .2M75.6 132.9l.2 .2M75.7 125.6l.1 7.5M75.7 123.1h.1M75.7 125.6h.1"/>
<path d="M75.8 123.1h.2M75.8 125.6h.2M75.8 125.6l.1 7.5M75.8 133.1h.1M76 123.1h.2M76 125.6l.1 7.3M76 125.6h.2M76.1 132.9l-.2 .2M76.1 132.9l.2 .2M76.2 125.6l.1 7.5M76.2 123.1h.1M76.2 125.6h.1"/>
<path d="M76.3 125.6h.2M76.3 125.6l.1 7.5M76.3 123.1h.2M76.3 133.1h.1M76.5 123.1h.2M76.5 125.6l.1 7.3M76.5 125.6h.2M76.6 132.9l-.2 .2M76.6 132.9l.2 .2M76.7 123.1h.1M76.7 125.6l.1 7.5M76.7 125.6h.1"/>
<path d="M76.8 123.1h.2M76.8 125.6h.2M76.8 125.6l.1 7.5M76.8 133.1h.1M77 123.1h.2M77 125.6l.1 7.3M77 125.6h.2M77.1 132.9l-.2 .2M77.1 132.9l.2 .2M77.2 123.1h.1M77.2 125.6l.1 7.5M77.2 125.6h.1"/>
<path d="M77.3 123.1h.2M77.3 125.6h.2M77.3 125.6l.1 7.5M77.3 133.1h.1M77.5 125.6l.1 7.3M77.5 123.1h.2M77.5 125.6h.2M77.6 132.9l-.2 .2M77.6 132.9l.2 .2M77.7 123.1h.1M77.7 125.6l.1 7.5M77.7 125.6h.1"/>
<path d="M77.8 123.1h.2M77.8 125.6h.2M77.8 125.6l.1 7.5M77.8 133.1h.1M78 125.6l.1 7.3M78 123.1h.2M78 125.6h.2M78.1 132.9l-.2 .2M78.1 132.9l.2 .2M78.2 123.1h.1M78.2 125.6l.1 7.5M78.2 125.6h.1"/>
<path d="M78.3 123.1h.2M78.3 125.6l.1 7.5M78.3 125.6h.2M78.3 133.1h.1M78.5 123.1h.2M78.5 125.6h.2M78.5 125.6l.1 7.3M78.6 132.9l.2 .2M78.6 132.9l-.2 .2M78.7 125.6l.1 7.5M78.7 123.1v2.5M78.8 133.1h.1"/>
<path d="M79.1 132.9l.2 .2M79.1 132.9l-.2 .2M79.3 133.1h.1M79.6 132.9l.2 .2M79.6 132.9l-.2 .2M79.8 133.1h.1M80.1 132.9l.2 .2M80.1 132.9l-.2 .2M80.3 133.1h.1M80.6 132.9l.2 .2M80.6 132.9l-.2 .2M80.8 133.1h.1"/>
<path d="M81.1 132.9l.2 .2M81.1 132.9l-.2 .2M81.3 133.1h.1M81.6 132.9l.2 .2M81.6 132.9l-.2 .2M81.8 133.1h.1M82.1 132.9l.2 .2M82.1 132.9l-.2 .2M82.6 132.9l.2 .2M82.6 132.9l-.2 .2M82.8 133.1h.1M83.1 132.9l.2 .2"/>
<path d="M83.1 132.9l-.2 .2M83.3 133.1h.1M83.6 132.9l.2 .2M83.6 132.9l-.2 .2M83.8 133.1h29.9M150.6 125.6h.1M150.6 123.1h.1M150.6 123.1a8.7 8.7 0 0 1 13.4-6.1 8.7 8.7 0 0 1 0 14.7 8.7 8.7 0 0 1-13.4-6.1M150.6 123.1v2.5M150.6 123.1a8.7 8.7 0 0 1 12.2-6.8 8.7 8.7 0 0 1 3.3 13.6 8.7 8.7 0 0 1-13.9-.4M150.6 125.6a8.3 8.3 0 0 0 1.6 3.9M150.6 125.6h.2"/>
<path d="M150.6 123.1h.2M150.6 123.1h1.7M150.6 125.6h1.7M150.8 123.1a8.5 8.5 0 0 1 13.1-5.9 8.5 8.5 0 0 1 0 14.4 8.5 8.5 0 0 1-13.1-6M150.8 123.1a8.5 8.5 0 0 1 9.1-7.3 8.5 8.5 0 0 1 7.9 8.6M152.3 125.6h.1M152.3 123.1h.1M152.3 123.1v2.5M167.8 124.4a8.6 8.6 0 0 1-6 8.2 8.6 8.6 0 0 1-9.6-3.1M167.8 124.4a8.5 8.5 0 0 1-12.5 7.5 8.5 8.5 0 0 1-1-14.6 8.5 8.5 0 0 1 13.4 6 8.5 8.5 0 0 1-11.4 9 8.5 8.5 0 0 1-2.8-14.3 8.5 8.5 0 0 1 14 4.2 8.6 8.6 0 0 1-10.2 10.5 8.6 8.6 0 0 1-4.6-13.9 8.6 8.6 0 0 1 14.4 2.3 8.6 8.6 0 0 1-8.7 11.7 8.6 8.6 0 0 1-6.4-13.1 8.6 8.6 0 0 1 14.7 .4 8.5 8.5 0 0 1-7.1 12.8 8.5 8.5 0 0 1-8.1-12.2 8.5 8.5 0 0 1 14.5-1.6 8.6 8.6 0 0 1-4.9 13.6 8.6 8.6 0 0 1-10.2-10.2 8.6 8.6 0 0 1 13.6-4.9 8.6 8.6 0 0 1-1.3 14.3 8.6 8.6 0 0 1-12.5-7.2 8.6 8.6 0 0 1 11.8-8.3 8.6 8.6 0 0 1 2.6 14.2 8.6 8.6 0 0 1-13.9-3.6 8.6 8.6 0 0 1 9.1-11.1 8.6 8.6 0 0 1 6 13.4 8.6 8.6 0 0 1-14.6-1 8.6 8.6 0 0 1 7.5-12.5 8.6 8.6 0 0 1 7.6 12.5 8.6 8.6 0 0 1-14.6 1 8.6 8.6 0 0 1 6-13.4 8.6 8.6 0 0 1 9.5 7.3 8.6 8.6 0 0 1-7.3 9.6 8.6 8.6 0 0 1-9.6-7.2M167.8 124.4h.2M168 124.4a8.7 8.7 0 0 1-12.8 7.7 8.7 8.7 0 0 1-.9-14.9 8.7 8.7 0 0 1 13.6 6.1 8.8 8.8 0 0 1-11.8 9.2 8.8 8.8 0 0 1-2.7-14.7 8.8 8.8 0 0 1 14.3 4.3 8.7 8.7 0 0 1-10 10.8 8.7 8.7 0 0 1-5.6-13.6 8.7 8.7 0 0 1 14.7 .7 8.8 8.8 0 0 1-7.2 13.1 8.8 8.8 0 0 1-8.3-12.5 8.8 8.8 0 0 1 14.9-1.6 8.7 8.7 0 0 1-4.6 13.8 8.7 8.7 0 0 1-11-9.5 8.7 8.7 0 0 1 13-6.5 8.8 8.8 0 0 1 .6 14.8 8.8 8.8 0 0 1-13.6-5.7 8.8 8.8 0 0 1 10.9-10 8.7 8.7 0 0 1 4.3 14.1 8.7 8.7 0 0 1-14.6-2 8.7 8.7 0 0 1 8-12.4 8.8 8.8 0 0 1 7.8 12.8 8.8 8.8 0 0 1-15 .9 8.8 8.8 0 0 1 6.1-13.6 8.8 8.8 0 0 1 9.5 11.3 8.8 8.8 0 0 1-14.2 3.8 8.8 8.8 0 0 1 2.5-14.5 8.7 8.7 0 0 1 12.1 8.3 8.7 8.7 0 0 1-12.7 7.5 8.7 8.7 0 0 1-1.4-14.7 8.7 8.7 0 0 1 13.1 2.9 8.7 8.7 0 0 1-5 12.4 8.7 8.7 0 0 1-11.4-7.1"/>
<path d="M168 124.4h.1"/>
<circle cx="149.2" cy="124.4" r="1"/>
<circle cx="159.2" cy="124.4" r="15"/>
<circle cx="159.2" cy="124.4" r="7"/>
<circle cx="159.2" cy="124.4" r="5.3"/>
<circle cx="159.2" cy="124.3" r="8.7"/>
<circle cx="169.2" cy="124.4" r="1"/>
</g>
<g fill="none" stroke="#000" stroke-width=".21" stroke-dasharray="1.3 .6" stroke-dashoffset=".5">
<path d="M58.8 73.3l.3-17.4M59.2 73.3l.3-17.4M59.3 73.3l.3-17.4M59.7 73.3l.3-17.4M59.8 73.3l.3-17.4M60.2 73.3l.3-17.4M60.3 73.3l.3-17.4M60.7 73.3l.3-17.4M60.8 73.3l.3-17.4M61.2 73.3l.3-17.4M61.3 73.3l.3-17.4M61.7 73.3l.3-17.4"/>
<path d="M61.8 73.3l.3-17.4M62.2 73.3l.3-17.4M62.3 73.3l.3-17.4M62.7 73.3l.3-17.4M62.8 73.3l.3-17.4M63.2 73.3l.3-17.4M63.3 73.3l.3-17.4M63.7 73.3l.3-17.4M63.8 73.3l.3-17.4M64.2 73.3l.3-17.4M64.3 73.3l.3-17.4M64.7 73.3l.3-17.4"/>
<path d="M64.8 73.3l.3-17.4M65.2 73.3l.3-17.4M65.3 73.3l.3-17.4M65.7 73.3l.3-17.4M65.8 73.3l.3-17.4M66.2 73.3l.3-17.4M66.3 73.3l.3-17.4M66.7 73.3l.3-17.4M66.8 73.3l.3-17.4M67.2 73.3l.3-17.4M67.3 73.3l.3-17.4M67.7 73.3l.3-17.4"/>
<path d="M67.8 73.3l.3-17.4M68.2 73.3l.3-17.4M68.3 73.3l.3-17.4M68.7 73.3l.3-17.4M68.8 73.3l.3-17.4M69.2 73.3l.3-17.4M69.3 73.3l.3-17.4M69.7 73.3l.3-17.4M69.8 73.3l.3-17.4M70.2 73.3l.3-17.4M70.3 73.3l.3-17.4M70.7 73.3l.3-17.4"/>
<path d="M70.8 73.3l.3-17.4M71.2 73.3l.3-17.4M71.3 73.3l.3-17.4M71.7 73.3l.3-17.4M71.8 73.3l.3-17.4M72.2 73.3l.3-17.4M72.3 73.3l.3-17.4M72.7 73.3l.3-17.4M72.8 73.3l.3-17.4M73.2 73.3l.3-17.4M73.3 73.3l.3-17.4M73.7 73.3l.3-17.4"/>
<path d="M73.8 73.3l.3-17.4M74.2 73.3l.3-17.4M74.3 73.3l.3-17.4M74.7 73.3l.3-17.4M74.8 73.3l.3-17.4M75.2 73.3l.3-17.4M75.3 73.3l.3-17.4M75.7 73.3l.3-17.4M75.8 73.3l.3-17.4M76.2 73.3l.3-17.4M76.3 73.3l.3-17.4M76.7 73.3l.3-17.4"/>
<path d="M76.8 73.3l.3-17.4M77.2 73.3l.3-17.4M77.3 73.3l.3-17.4M77.7 73.3l.3-17.4M77.8 73.3l.3-17.4M78.2 73.3l.3-17.4M78.3 73.3l.3-17.4M78.7 73.3l.3-17.4M78.8 73.3l.3-17.4M79.2 73.3l.3-17.4M79.3 73.3l.3-17.4M79.7 73.3l.3-17.4"/>
<path d="M79.8 73.3l.3-17.4M80.2 73.3l.3-17.4M80.3 73.3l.3-17.4M80.7 73.3l.3-17.4M80.8 73.3l.3-17.4M81.2 73.3l.3-17.4M81.3 73.3l.3-17.4M81.7 73.3l.3-17.4M81.8 73.3l.3-17.4M82.2 73.3l.3-17.4M82.3 73.3l.3-17.4M82.7 73.3l.3-17.4"/>
<path d="M82.8 73.3l.3-17.4M83.2 73.3l.3-17.4M83.3 73.3l.3-17.4M83.7 73.3l.3-17.4"/>
</g>
<g fill="none" stroke="#000" stroke-width=".21" stroke-dasharray="1.3 .6">
<path d="M59.3 56.1h.1M59.8 56.1h.1M60.3 56.1h.1M60.8 56.1h.1M61.3 56.1h.1M61.8 56.1h.1M62.3 56.1h.1M62.8 56.1h.1M63.3 56.1h.1M63.8 56.1h.1M64.3 56.1h.1M64.8 56.1h.1"/>
<path d="M65.3 56.1h.1M65.8 56.1h.1M66.3 56.1h.1M66.8 56.1h.1M67.3 56.1h.1M67.8 56.1h.1M68.3 56.1h.1M68.8 56.1h.1M69.3 56.1h.1M69.8 56.1h.1M70.3 56.1h.1M70.8 56.1h.1"/>
<path d="M71.3 56.1h.1M71.8 56.1h.1M72.3 56.1h.1M72.8 56.1h.1M73.3 56.1h.1M73.8 56.1h.1M74.3 56.1h.1M74.8 56.1h.1M75.3 56.1h.1M75.8 56.1h.1M76.3 56.1h.1M76.8 56.1h.1"/>
<path d="M77.3 56.1h.1M77.8 56.1h.1M78.3 56.1h.1M78.8 56.1h.1M79.3 56.1h.1M79.8 56.1h.1M80.3 56.1h.1M80.8 56.1h.1M81.3 56.1h.1M81.8 56.1h.1M82.3 56.1h.1M82.8 56.1h.1"/>
<path d="M83.3 56.1h.1M83.8 56.1h.1M83.8 55.9h.2M83.8 56.1l-.2-.2M84 55.9l-.2 .2M103.8 59.4h-45M113.8 55.6h5M118.8 53.6h-5M58.8 71.7v-.1M58.8 69.9h45M58.8 73.3h.1M59 73.1h.1"/>
<path d="M59 73.1l.2 .2M59.5 73.1h.1M59.5 73.1l.2 .2M60 73.1h.1M60 73.1l.2 .2M60.5 73.1h.1M60.5 73.1l.2 .2M61 73.1h.1M61 73.1l.2 .2M61.5 73.1h.1M61.5 73.1l.2 .2M62 73.1h.1"/>
<path d="M62 73.1l.2 .2M62.5 73.1h.1M62.5 73.1l.2 .2M63 73.1h.1M63 73.1l.2 .2M63.5 73.1h.1M63.5 73.1l.2 .2M64 73.1h.1M64 73.1l.2 .2M64.5 73.1h.1M64.5 73.1l.2 .2M65 73.1h.1"/>
<path d="M65 73.1l.2 .2M65.5 73.1h.1M65.5 73.1l.2 .2M66 73.1h.1M66 73.1l.2 .2M66.5 73.1h.1M66.5 73.1l.2 .2M67 73.1h.1M67 73.1l.2 .2M67.5 73.1h.1M67.5 73.1l.2 .2M68 73.1h.1"/>
<path d="M68 73.1l.2 .2M68.5 73.1h.1M68.5 73.1l.2 .2M69 73.1h.1M69 73.1l.2 .2M69.5 73.1h.1M69.5 73.1l.2 .2M70 73.1h.1M70 73.1l.2 .2M70.5 73.1h.1M70.5 73.1l.2 .2M71 73.1h.1"/>
<path d="M71 73.1l.2 .2M71.5 73.1h.1M71.5 73.1l.2 .2M72 73.1h.1M72 73.1l.2 .2M72.5 73.1h.1M72.5 73.1l.2 .2M73 73.1h.1M73 73.1l.2 .2M73.5 73.1h.1M73.5 73.1l.2 .2M74 73.1h.1"/>
<path d="M74 73.1l.2 .2M74.5 73.1h.1M74.5 73.1l.2 .2M75 73.1h.1M75 73.1l.2 .2M75.5 73.1h.1M75.5 73.1l.2 .2M76 73.1h.1M76 73.1l.2 .2M76.5 73.1h.1M76.5 73.1l.2 .2M77 73.1h.1"/>
<path d="M77 73.1l.2 .2M77.5 73.1h.1M77.5 73.1l.2 .2M78 73.1h.1M78 73.1l.2 .2M78.5 73.1h.1M78.5 73.1l.2 .2M79 73.2h.1M79.5 73.2h.1M80 73.2h.1M80.5 73.2h.1M81 73.2h.1"/>
<path d="M81.5 73.2h.1M82 73.2h.1M82.5 73.2h.1M83 73.2h.1M83.5 73.2h.1M113.8 75.6h5M118.8 73.6h-5"/>
</g>
<path d="M103.8 57.6v14M58.8 71.7l.2-15.8" fill="none" stroke="#000" stroke-width=".21" stroke-dasharray="1.3 .6" stroke-dashoffset=".3"/>
<g fill="none" stroke="#000" stroke-width=".21" stroke-dasharray="1.3 .6" stroke-dashoffset=".7">
<path d="M59 73.1l.3-17M59.5 73.1l.3-17M60 73.1l.3-17M60.5 73.1l.3-17M61 73.1l.3-17M61.5 73.1l.3-17M62 73.1l.3-17M62.5 73.1l.3-17M63 73.1l.3-17M63.5 73.1l.3-17M64 73.1l.3-17M64.5 73.1l.3-17"/>
<path d="M65 73.1l.3-17M65.5 73.1l.3-17M66 73.1l.3-17M66.5 73.1l.3-17M67 73.1l.3-17M67.5 73.1l.3-17M68 73.1l.3-17M68.5 73.1l.3-17M69 73.1l.3-17M69.5 73.1l.3-17M70 73.1l.3-17M70.5 73.1l.3-17"/>
<path d="M71 73.1l.3-17M71.5 73.1l.3-17M72 73.1l.3-17M72.5 73.1l.3-17M73 73.1l.3-17M73.5 73.1l.3-17M74 73.1l.3-17M74.5 73.1l.3-17M75 73.1l.3-17M75.5 73.1l.3-17M76 73.1l.3-17M76.5 73.1l.3-17"/>
<path d="M77 73.1l.3-17M77.5 73.1l.3-17M78 73.1l.3-17M78.5 73.1l.3-17M79 73.1l.3-17M79.5 73.1l.3-17M80 73.1l.3-17M80.5 73.1l.3-17M81 73.1l.3-17M81.5 73.1l.3-17M82 73.1l.3-17M82.5 73.1l.3-17"/>
<path d="M83 73.1l.3-17M83.5 73.1l.3-17"/>
</g>
<path d="M118.8 57.6h-15M78.8 73.3v-1.7M103.8 71.6h15" fill="none" stroke="#000" stroke-width=".21" stroke-dasharray="1.3 .6" stroke-dashoffset=".8"/>
<path d="M78.8 71.6h-20" fill="none" stroke="#000" stroke-width=".21" stroke-dasharray="1.3 .6" stroke-dashoffset=".2"/>
<g font-size="5.3">
<text x="38.5" y="9.9">4</text>
<text x="83.5" y="9.9">3</text>
<text x="133.6" y="9.9">2</text>
<text x="178.6" y="9.9">1</text>
<text x="16.2" y="31.6">F</text>
<text x="201.2" y="31.6">F</text>
<text x="16.1" y="75.9">E</text>
<text x="201.1" y="75.9">E</text>
<text x="15.5" y="125.9">D</text>
<text x="200.5" y="125.9">D</text>
<text x="15.4" y="175.9">C</text>
<text x="200.4" y="175.9">C</text>
<text x="16" y="225.9">B</text>
<text x="201" y="225.9">B</text>
<text x="15.5" y="270.1">A</text>
<text x="200.5" y="270.1">A</text>
<text x="38.5" y="291.9">4</text>
<text x="83.5" y="291.9">3</text>
<text x="133.6" y="291.9">2</text>
<text x="178.6" y="291.9">1</text>
</g>
<g font-size="4.8">
<text x="74.4" y="32.7">Cut for Standard</text>
<text x="74.4" y="37.2">Full Threated M 35</text>
<text x="74.4" y="41.8">as Short as 50mm</text>
<text x="26.4" y="212.7">1</text>
<text x="42.7" y="212.7">1</text>
<text x="84" y="213.1">Round 60</text>
<text x="109.1" y="213.1">with L 120</text>
<text x="172.3" y="213.5">Steel</text>
<text x="22.7" y="220.7">Item</text>
<text x="39.9" y="220.7">Qty</text>
<text x="93.5" y="220.7">Description</text>
<text x="168.5" y="220.7">Material</text>
<text x="97.7" y="227.3">Part List</text>
<text x="22.6" y="234.7">Dept : Injection Molding Parts</text>
<text x="101.3" y="234.7">Created By : Glia - Gaza</text>
<text x="101.3" y="245.8">Approvrd By : Size : mm</text>
<text x="101.3" y="250.3">Glia - Gaza</text>
<text x="135" y="250.3">Scale 1:2</text>
<text x="166.3" y="246.5">Rev : A4</text>
<text x="101.3" y="259.5">Tittel : ScrowHome</text>
<text x="130.9" y="277.8">Date / 20/08/2019</text>
</g>
<g font-size="4.8" fill="#808080">
<text x="145.6" y="65.4" transform="rotate(-90 145.6 65.4)">28</text>
<text x="68.4" y="85.1">50</text>
<text x="107.7" y="85.1">30</text>
<text x="133.7" y="89.2" transform="rotate(-90 133.7 89.2)">3.50</text>
<text x="156.8" y="95.8">60</text>
<text x="82.6" y="103.5">110</text>
<text x="154.2" y="103.7">20</text>
<text x="180.3" y="116.7" transform="rotate(-30 180.3 116.7)">4 Hole</text>
<text x="42.1" y="125.1" transform="rotate(-90 42.1 125.1)">5</text>
<text x="51.4" y="123.7" transform="rotate(-90 51.4 123.7)">35</text>
<text x="102.4" y="145.4">10</text>
<text x="135.2" y="160.2">21 Hole</text>
<text x="95.4" y="173.3">40 KeyWay Lenght</text>
</g>
<text font-size="4.2" x="165.2" y="259.5">Sheet : 3/21</text>
</svg>
